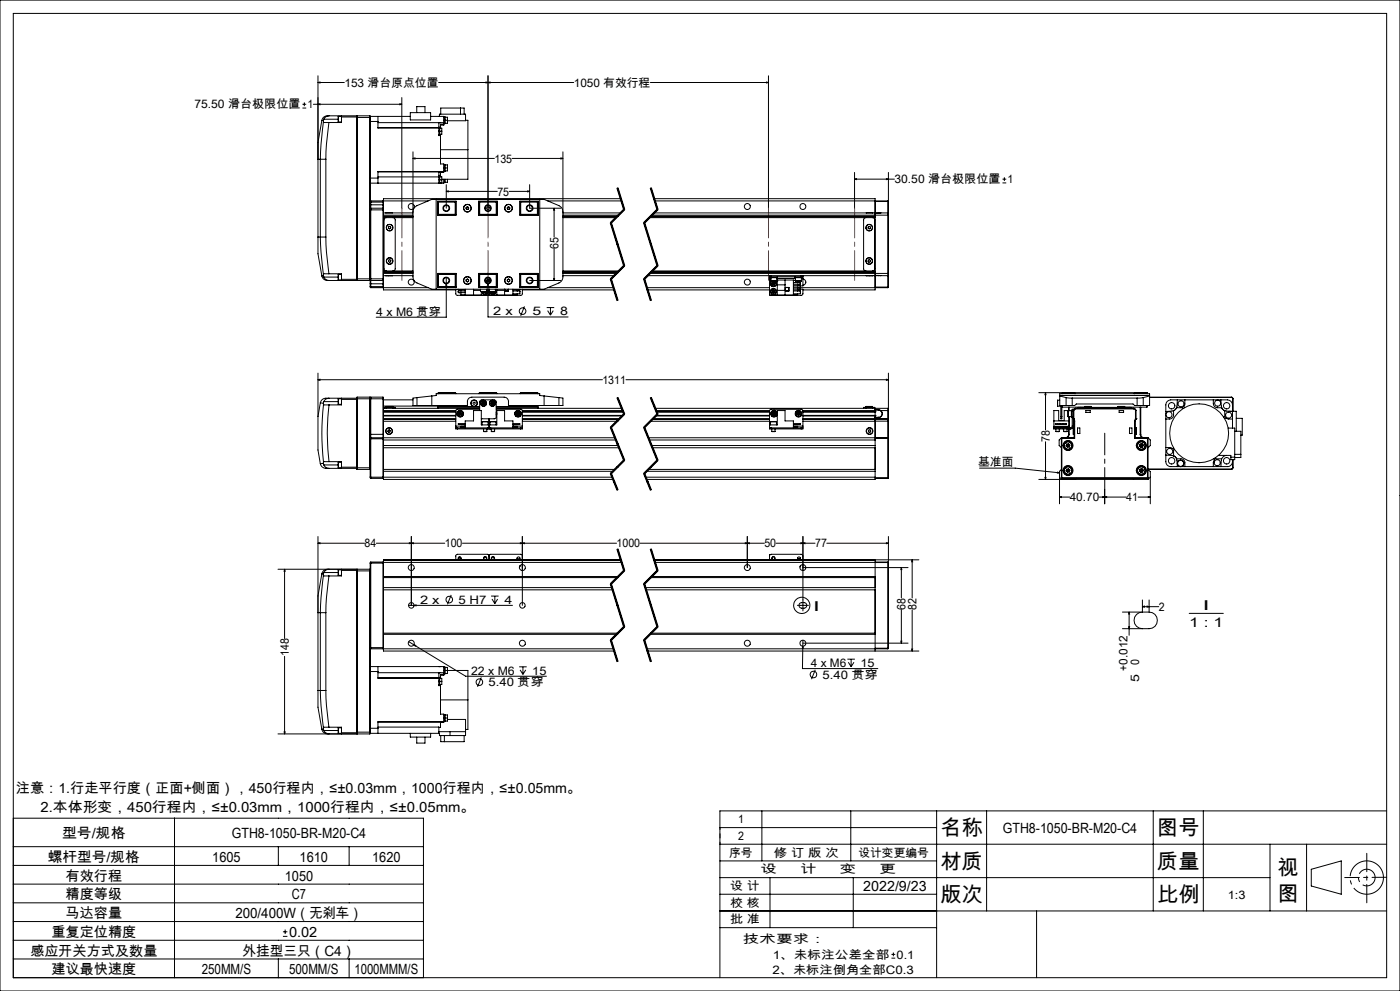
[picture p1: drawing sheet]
<svg xmlns="http://www.w3.org/2000/svg" width="420mm" height="297mm" viewBox="0 0 420 297" stroke-linecap="round" stroke-linejoin="round" font-family="sans-serif">
<g fill="none" stroke="#000" stroke-width=".3">
<path d="M0 0h420v297h-420zM4 4h412v289h-412zM90.7 32.4h1.2M90.7 31.3h1.2M91.3 30.7v1.1M94 31.3h26.5M95.4 31.3l.6-.2v.3zM95.4 24.7l.6-.1v.3zM95.4 24.7h7.9M95.4 22.7v48.3M96.6 36.1l-1.2 6.6v5h.7M96.6 36.1l.4 .1"/>
<path d="M97 36.6l-.7 6.6-.2 4.5M97 36.6l1.7 .1M97 36.2v.4M97.2 35.7l-.2 .5M97.2 35.7h4.3M98.7 36.7l-.8 6.5-.1 4.5M98.7 34.7h-.3a1.75 1.75 0 0 0-1.8 1.4M98.7 34.7l-.8 .2-.7 .8M98.7 34.7h12.2M101.5 34.9v1.6M101.5 34.9h.9M101.5 36.5h.9"/>
<path d="M102.4 34.7v.4M102.4 35.1v1.6h-3.7M102.4 35.1h4.7M107.1 34.7v.1M107.1 34.8v49.2M107.1 34.8v.4M107.1 35.2v48.4M107.1 35.2h4M110.9 34.7v49.4M110.9 34.7l.2 .5M111.1 35.2v48.8M111.1 34.9h12"/>
<path d="M111.1 36.4h2.3M113.4 34.9v1.5M113.4 36.4v2h18.3M113.4 38.2h18.3M113.4 36.8h19.7M119.9 31.1l.6 .2-.6 .1zM120.5 29.2v33.2M123.1 33.8h6.1v2.1h-6.1zM125 33.8v-1.8h2.5v1.8M129.2 34.9h3.9v2.6h-.9M131.6 24.7h40.5M131.7 38.4v.9"/>
<path d="M131.7 38.3h.2v2h-.2M131.7 39.3v1.3h.5M131.7 39.3h.1M131.7 38.2v.2M131.7 36.8h.1M131.7 36.8v1.3M131.7 34.9h.1v-.7h7.9v2h-5.5M131.7 39.3h.8M131.7 38.1v.1M131.7 38.1h.5M131.7 34.9h.1M131.9 38.4h.6v.9"/>
<path d="M132.2 38.1v.3M132.2 34.2v-1.8h7v1.8M132.5 39.3v.9h-.6M133.1 37.2h-.9v.9M133.1 35.1h1.1v1M133.1 36.1h1.1M133.3 35.1v2M133.6 35.1v1.9l-.5 .1M134.2 36.1v.9h-.6M138.1 32.4v1.8M139.7 36.1h.7v8.8M145.8 24.6l.6 .1-.6 .2z"/>
<path d="M146.4 24.7l.6-.1v.3zM146.4 22.7v39.7M195.1 24.7h35.4M229.9 24.6l.6 .1-.6 .2zM230.5 22.7v39.7M96.1 47.7h1.7M96.1 47.7v23.3M97.8 47.7v23.3M111.1 53.4h2.3M113.4 53.4v1.5M113.4 53h18.3M123.9 47.5l.6-.2v.4z"/>
<path d="M123.9 45.5v37.9l.3 .7 .6 .5 4.7 2.1h33.7l5.1-2.3 .6-1.4v-37.5M123.9 47.5h24.4M130.8 59.8v26.9M131.7 51.5h.1M131.7 51.5v1.1M131.7 53v1.9M131.7 52.9l.8 .1v.9M131.7 52.6v.4M131.7 52.6h.5M131.7 53.9h.8M131.7 54.9h.1M131.9 52.9v2"/>
<path d="M132.2 40.2v.4M132.2 52.6v.4M132.2 40.6v8.5h.9v2.4h-19.7M132.2 54.8v.1M132.2 44.9h8.2M132.5 53.9v.9h-.6M133.1 51.4h-19.7v2M133.1 49.3l.5 .1v1.9h-.5M133.1 51.6h-.9v1M133.1 53.7v1.2h-22M133.1 50.3h1.1M133.3 49.3v2"/>
<path d="M133.3 53.7v1M133.6 49.4h.6v.9M133.6 53.7v1M133.9 57.4l.6-.2v.3zM133.9 55.3v7.1M133.9 57.4h15.3M134.2 50.3v.9h-.6M134.2 53.7v.9l-1.1 .1M140.4 44.9v8.8h-7.9M152.8 57.4h6.1M153.6 47.5h15.3M158.3 57.2l.6 .2-.6 .1z"/>
<path d="M158.9 55.3v7.1h9.3M161.9 59.8v26.9M168.3 47.3l.6 .2-.6 .2zM185.1 56.4l2 6.4M185.3 56.4l2 6.4-4 4 4 12.8-4 4 2 6.4M185.4 56.3l1 3.2M186.2 59.5h-71.2v3M186.4 59.5l1 3.2zM195.1 56.4l2 6.4M195.3 56.4l2 6.4-4 4 4 12.8-4 4 2 6.4M195.4 56.3l2 6.4M196.2 59.5h66.3v5"/>
<path d="M256.4 53.7l.6-.2v.3zM256.4 53.7h11.9M256.4 51.7v10.7M265.9 53.5l.6 .2-.6 .1zM266.5 51.7v12.3M300.7 54.8h1.2M300.7 53.7h1.2M301.3 53.1v1.2M95.4 71v5.1l1.2 6.6M95.4 71h.7M96.1 71h1.7M96.1 71l.2 4.6 .7 6.6"/>
<path d="M97.8 71l.1 4.5 .8 6.6M111.1 60.6h3.9M111.1 62.9h3.9M111.1 61.4h3.9M111.2 62.4v21.7M111.2 60.2v2.2M111.2 62.4h3.7M111.2 60.2h3.7M111.2 62.4l-.1 .1M111.2 60.2l-.1 .2M114.9 62.4v21.7M114.9 60.2v2.2"/>
<path d="M114.9 62.4l.1 .1M114.9 60.2l.1 .2M115 62.5v.4M115 62.9v20.7M115 65.2h8.9M115 64.9h8.9M115 63.8h8.9M115 60.2h13.4M115 64.5h8.9M115 64.8h8.9M115.7 63.8h2M115.9 65.2l-.4 .1-.3 .5v14.9l.3 .4 .4 .1"/>
<path d="M116.6 68l.3-.2 .3 .3v.4l-.4 .1-.3-.2zM116.6 78l.4-.1 .3 .2-.1 .4-.4 .1-.3-.3zM117.9 65.2l.5 .2 .2 .5v14.7l-.2 .4-.5 .2M123.9 63.5l.3-1.1 .9-.8 4.4-1.8h33.7l4.5 1.8 .9 .8 .3 1.1M131.3 63.8h.1M131.3 60.3h5.5v4.2h-5.5zM131.4 60.6v3.9M131.4 60.6h5.2M131.6 60.4v4M131.6 60.4h5.2M131.6 60.4l-.2 .2M131.6 64.4h5.2"/>
<path d="M136.6 60.6l.1-.2v4l-.1-.2M136.6 64.2h-5.2l.2 .2M136.6 60.6v3.6M139.9 62.6l.3 .2M139.9 62.2v.4M140.2 62l.3 .2M140.2 62l-.3 .2M140.5 62.6l-.3 .2M140.5 62.2v.4M143.6 60.3h5.6v4.2h-5.6zM143.6 60.4h5.6M143.6 64.4h5.6"/>
<path d="M143.9 60.6v3.6M143.9 60.6l-.2-.2v4l.2-.2M143.9 60.6h5M143.9 64.2h5M148.9 60.6l.1-.2v4l-.1-.2M148.9 60.6v3.6M152.2 62.6l.3 .2M152.2 62.2v.4M152.5 62l.4 .2M152.5 62l-.3 .2M152.9 62.6l-.4 .2M152.9 62.2v.4"/>
<path d="M156 60.3h5.5v4.2h-5.5zM156 60.4h5.2M156 64.4h5.2M156.2 60.6v3.6M156.2 60.6l-.1-.2v4l.1-.2M156.2 60.6h5.2M156.2 64.2h5.2l-.2 .2M161.2 60.4v4M161.2 60.4l.2 .2M161.4 60.6v3.9M161.4 63.8h.1M164.3 60.2h22.1"/>
<path d="M166.2 62.4v8.6M166.2 74.6v9.5M166.2 62.4l.2 .6h-.3zM168.9 65.2h15.9M168.9 64.9h16.2M168.9 63.8h17.3M168.9 64.5h16.7M168.9 64.8h16.3M183.1 66.8l4 12.9M183.4 66.7l4 12.9M187.1 62.7l-4 4M187.1 79.5l-4 4"/>
<path d="M187.4 62.9l-4 4M187.4 79.8l-4 4M193.1 66.8l4 12.9M193.4 66.7l4 12.9M194.8 65.2h67.7M195.1 64.9h67.4M195.2 64.8h67.3M195.5 64.5h70.8M196.2 63.8h67.3M196.4 60.2h69.9M197.1 62.7l-4 4M197.1 79.5l-4 4"/>
<path d="M197.4 62.9l-4 4M197.4 79.8l-4 4M259.8 65.2l-.5 .2-.2 .5v14.7l.2 .4 .5 .2M259.9 63.8h2M260.5 68l.3-.2 .3 .2v.4l-.4 .2-.3-.2zM260.5 77.9h.4l.3 .3-.2 .3-.4 .1-.2-.3zM261.8 65.2l.3 .1 .3 .5v14.9l-.3 .4-.3 .1M262.5 64.5v17.4M262.5 60.4h3.8M263.5 63.9h-1v.6M263.5 63.8h.8M263.5 63.8v.1"/>
<path d="M264.3 63.8l-.8 .1M264.3 63.8h2M266.3 64.5h.2M266.3 63.8v.7M266.3 63.8l.2 .2M266.3 60.2l.2 .1-.2 .1M266.3 60.2v.2M266.3 60.4v3.4M266.3 64.5v17.4M266.5 64v.5M266.5 64.5v17.4M96.6 82.7a1.82 1.82 0 0 0 2.1 1.4"/>
<path d="M97 82.2v.4M97 82.6l.2 .4M97 82.6l-.4 .1M97.2 83l.7 .9 .8 .2M97.2 83h4.3M98.7 82.1l-1.7 .1M98.7 82.1h3.7v1.6M98.7 84.1h12.2M101.5 82.2v1.7M101.5 82.2h.9M101.5 83.9h.9M102.4 83.7v.4"/>
<path d="M102.4 83.7h4.7M107.1 84v.1M107.1 83.6v.4M107.1 83.6h7.9M111.1 84v1.1M111.1 85.1l.1 1.1M111.1 84l-.2 .1M111.1 85.8h3.9M111.1 83.9l.1 .2M111.1 85.1h3.9M111.2 84.1v2.1M111.2 84.1h3.7"/>
<path d="M111.2 86.2h3.7M114.9 84.1v2.1M115 83.6v.3M115 83.9v3h21.7M115 81.2h8.9M115 81.5h8.9M115 82.6h8.9M115 86.2h13.4M115 81.9h8.9M115 81.6h8.9M115 83.9l-.1 .2M115 86l-.1 .2"/>
<path d="M115.7 82.6h2M131.3 82.6h.1M131.3 81.9h5.5v4.2h-5.5zM131.4 81.9v4M131.4 85.9h5.2M131.4 85.9l.2 .1M131.6 82.1v3.9M131.6 86h5.2M131.6 82.1l-.2 .1h5.2M131.6 82.1h5.2M133.9 84.9l.1 .6h-.3zM133.9 83.2v11.9h-21"/>
<path d="M136.6 82.2l.1-.1v3.9l-.1-.1M136.6 82.2v3.7M136.7 86.7v1.4l.4 .4 9.4-.1M137.5 86.7v.2h2.1M137.7 87.7h.4M138.3 86.9v.3l-.4-.3-.4 .3M138.3 87.7v.7h1.3M139.6 86.7v1.7h14.3v-1.7M139.6 87.2h-2.1v.5h2.1M139.9 84.2l.3 .3M139.9 83.9v.3M140.2 83.7l.3 .2"/>
<path d="M140.2 83.7l-.3 .2M140.5 84.2l-.3 .3M140.5 83.9v.3M142.1 86.7v1.7M142.1 87h2M143.6 81.9h5.6v4.2h-5.6zM143.6 86h5.6M143.6 82.1h5.6M143.9 82.2v3.7M143.9 86v.1M143.9 82.2l-.2-.1v3.9l.2-.1M143.9 82.2h5"/>
<path d="M143.9 85.9h5M144.1 87.3h.1M144.1 87.3h1.8M144.1 86.7v.6M144.4 87.4v1M144.6 86v.1M145.1 87.4l.1 .3M145.2 87.7l.5 .1M145.5 87.4l-.3 .3M145.6 87.4l.1 .4M145.7 87.4l.3 .1M145.9 87.3l-1.7 .1"/>
<path d="M145.9 86.7v.6M145.9 87.2l.1 .3M146 84.2h.3M146 87.5l-.3 .3M146.1 84.3l.1 .1M146.1 86.7a.89 .89 0 0 1-.2 1.5 .89 .89 0 0 1-1.3-.8 .91 .91 0 0 0 1.3 .8 .91 .91 0 0 0 .3-1.5M146.3 84.2h-.3l.3 .3M146.3 83.9h.5M146.3 83.6v.6M146.4 84.9l.1 .6h-.3zM146.4 83.2v11.8h24M146.7 83.8v.5"/>
<path d="M146.7 86.7v1.7M146.8 87.3h.1M146.8 87.3h1.8M146.8 86.7v.6M147 87.4l.2 .5M147.2 87.9a.9 .9 0 0 0 1.2 .1 .9 .9 0 0 0 .2-1.2 .9 .9 0 0 1-.2 1.3 .9 .9 0 0 1-1.2-.2zM147.5 87.4v.3M147.5 87.7l.5 .1M147.8 87.4l-.3 .3M147.9 87.4l.1 .4M148 87.4l.3 .2M148.2 86v.1"/>
<path d="M148.3 87.4v.2M148.3 87.6l-.3 .2M148.6 87.3l-1.7 .1M148.6 86.7v.6M148.9 82.2l.1-.1v4M148.9 82.2v3.7M148.9 86v.1M148.9 85.9l.1 .1M149 86.7v1.7M149 87h2.4M151.4 86.7v1.7M151.4 86.7v.5h1.1v-.5"/>
<path d="M151.5 86.7v.5M152.2 84.2l.3 .3M152.2 83.9v.3M152.5 83.7l.4 .2M152.5 83.7l-.3 .2M152.9 84.2l-.4 .3M152.9 83.9v.3M153.9 87.2h2.1M155.2 86.9v.3l.3-.3 .4 .3M155.2 88v.4h-1.3M156 87.2v.3M156 81.9h5.5v4.2h-5.5z"/>
<path d="M156 86.7v.2h-2.1M156 87.2v.8h-2.1M156 86h5.2M156 82.1h5.2M156.2 82.2v3.7M156.2 82.2l-.1-.1v3.9l.1-.1M156.2 85.9h5.2M156.7 86.7v1.4l-.4 .4-9.3-.1M156.7 86.9h27.6M157.3 91.8l-1.1 2.8M158.9 84.1h9.3M161.2 82.1v3.9"/>
<path d="M161.2 82.1l.2 .1h-5.2M161.4 81.9v4M161.4 82.6h.1M161.4 85.9l-.2 .1M164 92.2h2.3M164.3 93.1l.8 1.3M164.3 86.2h19.7M165.1 92.2v2.2M166 93.1l-.9 1.3M166.1 83.5h.3l-.2 .6zM168.9 81.2h16.8M168.9 81.5h16.4"/>
<path d="M168.9 82.6h15.4M168.9 81.9h16M168.9 81.6h16.4M183.1 83.7l2 6.4M183.4 83.6l2 6.4M193.1 83.7l2 6.4M193.4 83.6l2 6.4M194 86.2h36.9M194.2 82.6h36.7M194.2 86.9h36.7M194.9 81.9h71.4M195.3 81.6h67.2"/>
<path d="M195.4 81.5h67.1M195.7 81.2h66.8M230.9 83h.5M230.9 82.6h.5M230.9 83v.5M230.9 82.6v.4M230.9 83.5v4.9h7.1v-4.5h-4.9M230.9 83.9h.4M230.9 83.5h.4M231.2 83v.2h2v-.2M231.3 84.2h.1M231.3 84.2h1.8"/>
<path d="M231.3 83.2v1M231.4 82.6v.4M231.4 82.6h8.9M231.4 83h8.9M231.5 85.1l.3 .4M231.6 87.1v.5M231.6 87.1l.9 .5M231.6 84.2l-.5 .9M231.6 87.6l.5 .2M231.7 84.2l-.5 .9M231.8 84.6h.5M231.8 84.6l-.3 .5"/>
<path d="M231.8 84.6l.2 .4M232 86.9l-.4 .2M232 86.9l.4 .2M232 86.9v.4M232 85l-.2 .5M232 85l.3 .4M232 87.3l-.4 .3M232 87.3l.1 .5M232.3 84.6l.2 .4M232.3 84.6l-.3 .4M232.3 85.4l-.5 .1M232.4 84.2a.87 .87 0 0 1 .1 1.5 .87 .87 0 0 1-1.3-.6"/>
<path d="M232.4 84.2a.91 .91 0 0 1 .1 1.6 .91 .91 0 0 1-1.4-.7M232.4 87.1l.1 .5M232.4 87.1l-.4 .2M232.5 87.6l-.4 .2M232.5 85l-.2 .4M232.5 85l-1 .1M233.1 84.2h.1M233.1 83.2v1M233.1 83.5h5.5M233.2 83.9v4.5M233.2 85.4h2.3M233.2 87h2.3"/>
<path d="M235.5 83.9v4.5M235.6 86.1h1.1v1.1h-1.1zM235.6 86.2v1M236.6 86.2v1M238 84.7h2.1v.5M238 85.5h2.1v.5h-2.1M238 86.4h2.1v.5h-2.1M238 87.2h2.1M238 85.2h2.1M238 84h.6M238.5 83v.2h2v-.2M238.6 84.2h.1"/>
<path d="M238.6 84.2h1.8M238.6 83.2v1M238.7 84.2h1.7M239.3 86.9v.3l.4-.3 .4 .3M239.3 84.2v.5M239.3 86v.4M239.3 88v.4h-1.3M239.3 86.2h27M239.5 84.7h.4M240.1 85.2a.41 .41 0 0 1-.4 .2 .41 .41 0 0 1-.4-.2v.3M240.1 84.9v.2M240.1 87.2v.3"/>
<path d="M240.1 86.7h.8l-.1 1.5-.3 .3-9.4-.1M240.1 87.2v.8h-2.1M240.3 82.6h23.2M240.3 83h.6M240.3 82.6v.4M240.4 83.2v1M240.4 83.5h.5M240.9 83.6a.9 .9 0 0 1 .9 .9 .9 .9 0 0 1-.9 .9M240.9 83v.5M240.9 82.6v.4M240.9 83.5v2.2h-.8M259.9 82.6h2"/>
<path d="M262.5 81.9v5h-21.6M262.5 81.9v.6h1M262.5 86h3.8M263.5 82.5l.8 .1M263.5 82.6h.8M263.5 82.5v.1M264.3 82.6h2M266.3 81.9h.2M266.3 81.9v.7M266.3 86h.2M266.3 86v.2M266.3 82.6v3.4"/>
<path d="M266.5 81.9v.5M266.5 82.4l-.2 .2M266.5 86l-.2 .2M266.5 82.4v3.6M95.4 113.8l.6-.1v.3zM95.4 111.8v13M95.4 113.8h85.3M98.7 119.3h-.3a1.93 1.93 0 0 0-2.3 1.4M98.7 119.3a1.63 1.63 0 0 0-1.5 1.1M98.7 119.3h8.4M101.5 119.5v.9M101.5 119.5v1.7"/>
<path d="M101.5 119.5h.9M102.4 119.3v.4M102.4 119.7h4.7M102.4 119.7v1.7h-3.7M107.1 119.5h7.9M107.1 119.7v20.3M107.1 119v.7M107.1 119v21.7M107.1 119h3.8M110.9 119v21.7M110.9 119l.2 12.3M111.2 119v12.2"/>
<path d="M111.2 119h3.7M111.2 119l-.1 .2M114.9 119v12.2M114.9 119l.1 .5M115 119.8h8.9M115 119.5v10.7M125.1 119.2l-1.2 .1v2.2h1.2M125.1 119.2v2.3M129.5 118.7v2.8M131.4 117.9h5.3M131.4 117.9v.1M131.6 117.7h5l.1 .2"/>
<path d="M131.6 117.7v.3M131.6 117.7l-.2 .2M136.7 117.9v.1M143.7 117.9l.2-.2h5l.1 .2M143.7 117.9h5.3M143.7 117.9v.1M149 117.9v.1M156.1 117.9h5.3M156.1 117.9v.1M161.2 117.7h-5l-.1 .2M161.2 117.7v.3M161.2 117.7l.2 .2"/>
<path d="M161.4 117.9v.1M163.2 118.7l-1.3-.2v-.5h-31.1v.5l-5.7 .7M163.2 118.7v2.8M163.2 118.7l4.5 .5M167.7 119.2l1.2 .1v2.2h-1.2M167.7 119.2v2.3M185.1 119.3l2 4.9M185.3 119.2l2 4.9-4 4 4 9.8-4 4 2 4.9M185.4 119.1l1 2.5M187.8 113.8h78.7M195.1 119.3l2 4.9M195.3 119.2l2 4.9-4 4 4 9.8-4 4 2 4.9"/>
<path d="M195.4 119.1l2 4.9M265.9 113.7l.6 .1-.6 .2zM266.5 111.8v13.7M313.7 117.7l.1 .6h-.3zM313.7 117.7v11.2M317.3 119.9v1.8M317.3 119.9h.6M317.9 118.5h27M317.9 118.7l1.9 .5M318.6 117.9h4M318.6 117.9v.1M318.6 117.9l.1-.2v.3"/>
<path d="M319.8 119.2l1.9 .1M319.8 119.2v2.3M321.7 119.3h19.4M321.7 119.3v2.2M322.6 117.9l-.2-.2v.3M322.6 117.9v.1M340.3 117.9h3.9M340.3 117.9l.1-.2v.3M340.3 117.9v.1M341.1 119.3v2.2M343 119.2l-1.9 .1M343 119.2v2.3"/>
<path d="M344.1 117.7h-32.5M344.1 117.7l.1 .2M344.1 117.7v.3M344.2 117.9v.1M344.9 119h24.5M344.9 119.1h24.5M344.9 118.7l-1.9 .5M353.2 119.8l-.2 2.4M355.5 119.8v1.4l-.4 .6 .2 .4M364 119.8v1.2a1.21 1.21 0 0 0 1.2 1.2h1.3M365.1 119.8h-13.9a1.51 1.51 0 0 0-1.5 1.6v2.7M365.4 119.8h2.8a1.57 1.57 0 0 1 1.5 1.6v6.9"/>
<path d="M366.3 119.8l.2 2.4M369.4 119.1l.4 .4M369.4 119l.5 .5M369.4 119v.1M369.8 119.5h.1M369.8 119.5v3.8M369.9 119.5v3.8M95.4 124.8v10.1l.7 4.1M96.1 139a2.06 2.06 0 0 0 2.6 1.4M96.1 120.7l.9 .1M96.1 120.7l-.7 4.1M97 120.8v.4"/>
<path d="M97 138.8l.2 .5M97 138.8l-.9 .2M97 121.2l1.7 .2M97 121.2a75.3 75.3 0 0 0 0 17.3M97 138.5v.3M97.2 120.4l-.2 .4M97.2 139.3l.7 .9 .8 .2M97.2 120.4h4.3M97.2 139.3h4.3M98.7 121.4a68.6 68.6 0 0 0 0 17M98.7 138.4l-1.7 .1M98.7 138.4h3.7v1.6"/>
<path d="M101.5 139.3v.9M101.5 120.4v.8M101.5 138.5v.8M101.5 138.5v1.7M101.5 138.5h.9M101.5 121.2h.9M111.1 131.3v11.9l.1 .2M111.1 131.6h3.9M111.1 130.2h3.9M111.2 131.2h3.7M111.2 131.2v12.2M111.2 131.2l-.1 .1"/>
<path d="M114.9 131.2v12.2M114.9 131.2l.1 .1M115 130.2v1M115 131.2v12.5h68.9M115 133.5h70.4M115 134.2h70.7M115 131.9h69.7M115 131.2h69.5M115 122.4h28.9M115 123.4h21.7M115 124.6h21.7M115 123.5h21.7"/>
<path d="M115 124.5h21.7M115 123h21.7M115 125.5h21.7M115 126.3h21.7M115 123.3h21.7M115 125.7h21.7M115 121.7h16.4M115.2 122.4v-.3h3.4v.3M115.9 121.9h2M115.9 121.9v.5M115.9 122.1h1.9M116.5 128.9l.3-.1 .3 .3-.1 .4-.4 .1-.3-.3z"/>
<path d="M117.9 121.9v.5M125.1 121.5h15.1v-1.1a1.33 1.33 0 0 1 1.4-1.4h9.6a1.33 1.33 0 0 1 1.3 1.4v1.1h15.2M131.4 121.5v.9M131.6 121.8l-.2 .2h12.5M131.6 121.5v.3M131.6 121.8h12.3M136.7 128.2v.3h.5M136.7 128.2h.5M136.7 127.7v.5M136.7 127.7h2.9M137.2 128.5h9M137.2 128.2h9"/>
<path d="M137.2 128.2v.3M137.5 124.1l.4 .4M137.7 123.6l-.2 .5M137.7 123.6l.3 .4M138 124l-.1 .5M138 124l.4 .4M138.2 123.5l-.5 .1M138.2 123.5l.3 .4M138.2 123.5l-.2 .5M138.4 124.4l-.5 .1M138.5 123.9l-.1 .5M138.5 123.9l-1 .2"/>
<path d="M139.6 128.2v-2.1h2.5v-3.1h2.3v4.3h4.6v-4.3h2.4v3.1h2.5v2.1M139.6 127.8h-1.3v.2h1.3M139.6 127h-2.1l2.1 .1M143.9 122.7h-7l-.2 .3v4.7M143.9 123v-2.6l.4-.5 3.9-.1 .6 .5 .1 4.7-.2 .3-.4 .2h-3.9M144.6 120.9h.5M144.6 120.9l.2 .4M144.7 126.4h.1M144.6 126.4h1.8M144.6 126.4v.9M144.7 126.4h1.7M144.8 120.4l-.2 .5"/>
<path d="M144.8 120.4l.3 .5M144.8 121.3h.5M145.1 129.3h.9M145.1 128.5v.8M145.1 120.9l.2 .4M145.1 120.9l-.3 .4M145.3 120.4l.3 .4M145.3 120.4h-.5M145.3 120.4l-.2 .5M145.6 120.8l-.3 .5M145.6 120.8l-.5 .1M146 128.5v.8"/>
<path d="M146.2 128.2h1M146.2 128.5h.5M146.2 128.2v.3M146.4 126.4v.9M146.7 128.5h.5M146.7 125.5v3M147 126.4h.1M147 126.4h.2M147 126.4v.9M147.2 126.4h1.6M147.2 128.5h9M147.2 128.2h9"/>
<path d="M147.2 128.2v.3M147.2 120.9l.3 .4M147.2 120.9h.5M147.4 129.3h1M147.4 128.5v.8M147.5 120.4l-.3 .5M147.5 120.4l.2 .5M147.5 121.3h.5M147.7 120.9l-.2 .4M147.7 120.9l.3 .4M148 120.4l.2 .4M148 120.4h-.5"/>
<path d="M148 120.4l-.3 .5M148.2 120.8l-.2 .5M148.2 120.8l-.5 .1M148.4 128.5v.8M148.8 126.4h.1M148.8 126.4v.9M148.9 123.4l.1 .5-.1 .6M148.9 122.7h7.6l.2 .3v4.7M148.9 123.6v.7M148.9 123.8v.4M148.9 122.4h37.6M148.9 121.8h12.3"/>
<path d="M153.9 127.8h1.3v.2h-1.3M153.9 127h2.1l-2.1 .1M153.9 127.7h2.8M154.9 123.8l.1 .5M154.9 123.8l.5 .2M155 124.3l.4 .2M155.4 123.5l-.5 .3M155.4 123.5l.4 .2M155.4 123.5v.5M155.4 124l-.4 .3M155.4 124v.5M155.4 124l.4 .2"/>
<path d="M155.8 123.7v.5M155.8 123.7l-.4 .3M155.8 124.2l-.4 .3M156.2 128.2h.5M156.2 128.2v.3M156.7 128.2v.3h-.5M156.7 127.7v.5M156.7 123.4h30.2M156.7 124.6h30.1M156.7 123.5h30.3M156.7 124.5h30.2M156.7 123h30.1"/>
<path d="M156.7 125.5h29.1M156.7 126.3h28.4M156.7 123.3h30.2M156.7 124.6h30M156.7 125.7h29M161.2 121.8l.2 .2h-12.5M161.2 121.5v.3M161.4 121.5v.9M183.1 128.2l4 9.8M183.4 128l4 9.9M186.4 121.6l1 2.4zM187.1 124l-4 4"/>
<path d="M187.1 137.8l-4 4M187.4 124.2l-4 4M187.4 138.1l-4 4M193.1 128.2l4 9.8M193.4 128l4 9.9M194.5 131.2h71.8M194.8 131.9h67.7M195.1 126.3h35.8M195.4 133.5h67.1M195.7 134.2h66.8M195.7 125.7h35.2M195.9 125.5h35"/>
<path d="M196.5 122.4h69.8M196.7 124.6h34.2M196.8 124.6h34.1M196.8 123h34.1M196.9 124.5h34M196.9 123.3h34M197 123.4h33.9M197 123.5h33.9M197.1 124l-4 4M197.1 137.8l-4 4M197.4 124.2l-4 4M197.4 138.1l-4 4"/>
<path d="M230.9 128.2h.5M230.9 127.3h2.3v-4.3h2.3v3.1h2.5v2.1M231.1 126.4v.9M231.1 126.4h.2M231.2 126.4h-.1M231.2 126.4h.1M231.3 126.4h1.6M231.4 128.2v.3M231.4 128.5h8.9M231.4 128.2h8.9M231.5 129.3h1M231.5 128.5v.8"/>
<path d="M231.7 124.2l.5 .3M231.8 123.7l-.1 .5M231.8 123.7l.4 .3M232.2 124l-.5 .2M232.2 124l.4 .3M232.2 123.5l-.4 .2M232.2 123.5l.5 .3M232.2 123.5v1M232.5 128.5v.8M232.6 124.3l-.4 .2M232.7 123.8l-.1 .5M232.7 123.8l-.5 .2"/>
<path d="M232.9 126.4v.9M238 127.8h1.3v.2h-1.3M238 127h2.1l-2.1 .1M238 127.7h2.9M239.1 123.8v.5M239.1 123.8l.4 .2M239.1 124.3l.5 .2M239.5 123.5l-.4 .3M239.5 123.5l.5 .2M239.5 123.5v.5M239.5 124l.1 .5M239.5 124l.5 .2"/>
<path d="M240 123.7v.5M240 123.7l-.9 .6M240 124.2l-.4 .3M240.3 128.2h.6M240.3 128.2v.3M240.8 123h21.7M240.9 123.3l21.6 .1M240.9 127.7v-4.5l-.3-.5h-9.3l-.4 .3v5.5h.5M240.9 128.2v.3h-.6M240.9 127.7v.5M240.9 123.4h21.6M240.9 124.6h21.6"/>
<path d="M240.9 123.5h21.6M240.9 124.5h21.6M240.9 125.5h25.4M240.9 125.7h21.6M259.8 121.9h2M259.8 121.9v.5M259.8 122.1h1.9M260.7 128.8l.4 .1 .1 .3-.2 .3h-.3l-.2-.4zM261.8 122.1h.6v.3M261.8 122.1h-2.7v.3M261.8 121.9v.5M262.5 124.6h-21.6"/>
<path d="M262.5 123v2.7M262.5 125.7v18h-68.5M262.5 123.4h.1M262.5 124.6h.1M262.5 131.3h3.8M262.5 125.2h1M262.5 125.1h1M262.5 125.7h3.8M262.5 122.9h1M263.5 122.8h-1v-.4v.6M263.5 122.9l.7 .2M263.5 122.8l.8 .2"/>
<path d="M263.5 122.8v.1M263.5 125.1v.1M264.2 123.1a1.08 1.08 0 0 1 .4 1.2 1.08 1.08 0 0 1-1.1 .8M264.3 123a1.18 1.18 0 0 1 .4 1.4 1.18 1.18 0 0 1-1.2 .8M264.3 123h2M264.3 123l-.1 .1M266.3 131.2v.1M266.3 131.2l.2 .1h-.2M266.3 122.4v.6M266.3 122.4l.2 .1v.5h-.2M266.3 125.5h.2M266.3 125.5v.2"/>
<path d="M266.3 126.2h.2M266.3 125.7v.5M266.3 123v2.5M266.3 126.2v5M266.3 131.3v11.9M266.3 126.2l-25.4 .1M266.5 125.6l-.2 .1M266.5 125.5v.1M266.5 125.6v.6M266.5 126.2v17M313.7 132.4v11.3M316.1 128.2h.5"/>
<path d="M316.2 126.1h4.5M316.3 127.8h4.3v.2h-4.3zM316.6 127l.8 .1zM316.6 128.5h1.3M316.6 128.2h4.6M316.6 128.2v.3M316.8 129.3h1M316.8 128.5v.8M317.3 121.7h.9M317.7 127l.6 .1zM317.8 128.5v.8M317.9 128.5h1"/>
<path d="M317.9 128.2v.3M318.2 124.8v.7h.4v-.7M318.2 124.8h.4M318.2 121.5v3.3M318.4 131.3h.2M318.4 131.3v11.9M318.6 131.3h3.8M318.6 121.5v3.3M318.6 131.3v11.9M318.6 121.8l.1 .2M318.6 127l.5 .1zM318.7 122h6.7"/>
<path d="M318.7 121.5v.5M318.9 128.5h2.3M318.9 128.2v.3M319.1 129.3h1M319.1 128.5v.8M319.4 127l.6 .1zM319.8 121.5h1.9M319.8 121.5h-1.9v-3.5h27v3.5h-1.9M319.8 133.7l.5 .4M320 133.1l-.2 .6M320 133.1l.4 .4M320.1 128.5v.8"/>
<path d="M320.4 123.1v1.8zM320.4 124.8h.1M320.4 133.5l-.1 .6M320.4 133.5l.4 .4M320.4 124.9h1M320.6 130.2a1.02 1.02 0 0 1-1 1M320.6 130.2h.1M320.6 133l.4 .4M320.6 133l-.6 .1M320.6 133l-.2 .5M320.6 122v1M320.6 128.5v1.7"/>
<path d="M320.7 123v.1M320.7 124.9v3.3M320.7 130.2l-.5 1M320.7 122v1.1M320.7 128.5v1.7M320.8 133.9l-.5 .2M321 133.4l-.2 .5M321 133.4l-1.2 .3M321.2 128.2v.3M321.4 123.1l-2.1-.1v3h-1.7v-3h-1.4l-.1 5.5h.5M321.7 123h-.3v2h.3M321.7 127.7l-.5 .5"/>
<path d="M321.7 127.7h.3M321.7 121.5h.7l.5-.4h17l.5 .4h.7M321.7 123.2h.3M321.7 123.2v4.5M322 128.2v2M322 128.2h.1M322 125.5l.2 .8M322 125.5h.1M322 127.7a.84 .84 0 0 1-.8 .8M322 123v-.3h-.3v.5M322 125.5h.2M322 123h.2"/>
<path d="M322 125.5l.1 .2M322 130.2h.2M322 128.2h.2M322 123v4.7M322.1 125.7l.1 .5M322.2 125.5v.1M322.2 123v2.5M322.2 128.2h.1M322.2 125.6l.2 .6M322.2 125.6l-.1 .1M322.2 128.2v2M322.2 130.1v.1"/>
<path d="M322.2 126.2h.2M322.2 131.2l.2 .1M322.2 131.2h-3.8l-.7 .7v1.6l.7 .7M322.2 126.2v5M322.4 126.2v5.1M322.7 122.4v.2M322.7 122.6l-.5 .4M322.7 122.4l-.4 .1-.3 .5M322.7 122.4h17.4M322.7 122.6h17.4M323.3 128.3h.7v1.6h-.7zM324.1 122.1h-.7v.3"/>
<path d="M324.1 122.1h14.6M324.1 122.1v.3M325.4 121.9h2M325.4 121.9v.1M325.4 122h2M325.8 123h1.3v.6h-1.3zM327.4 122l-.1 .1M327.4 121.9v.1M335.4 121.9h2M335.4 122l.1 .1M335.4 122h2M335.4 121.9v.1"/>
<path d="M335.7 123h1.4v.6h-1.4zM337.4 122v.1M337.4 122h6.7M337.4 121.9v.2M338.7 122.1h.7v.3M338.7 122.1v.3M338.8 128.3h.8v1.6h-.8zM340.1 122.6l.5 .4M340.1 122.4v.2M340.1 122.4l.5 .2 .2 .4M340.4 126.2h.2M340.4 131.3h3.8"/>
<path d="M340.4 126.2v5.1M340.6 130.1v.1M340.6 131.2l-.2 .1M340.6 131.2h3.8l.7 .7v1.6l-.7 .7M340.6 126.2v5M340.6 128.2h.1M340.6 125.6l.1 .1M340.6 125.6l-.2 .6M340.6 128.2v2M340.6 130.2h.2M340.6 128.2h.2M340.6 125.5v.1"/>
<path d="M340.6 125.5h.2M340.6 123h.2M340.6 123v2.5M340.7 125.7l-.1 .5M340.8 128.2v2M340.8 125.5h.1M340.8 125.5l-.2 .8M340.8 125.5l-.1 .2M340.8 123v2.5M341.1 121.5h1.9M341.8 133.7l.4 .4M342 133.1l-.2 .6"/>
<path d="M342 133.1l.8 .8M342.1 130.2l.2 .6 .4 .4M342.1 130.2h.1M342.1 122v8.2M342.2 130.2a1.09 1.09 0 0 0 1.1 1M342.2 122v8.2M342.6 133l.4 .4M342.6 133l-.6 .1M342.6 133l-.4 1.1M342.8 133.9l-.6 .2M343 133.4l-.2 .5M343 133.4l-1.2 .3"/>
<path d="M344.1 121.5v.5M344.2 131.3h.2M344.2 121.5l-.1 .5M344.2 131.3v11.9M344.4 131.3v11.9M349.7 134.1l1.7 .1 .4 .3 .3-.2M349.7 124.5v13.9a1.45 1.45 0 0 0 1.5 1.4h2.8M349.7 136.4l2.4 .2M352 136.6a2.91 2.91 0 0 1 1.2 3v.2M352.1 123.1v1.3a1.21 1.21 0 0 1-1.2 1.2h-1.2M352.1 136.6l.9 .9h1.3a1.14 1.14 0 0 1 1.2 1.2v1.1M352.1 123.1l-2.4 .2"/>
<path d="M352.4 134.7l-.3 .2v1.7M352.4 122.9l-.3 .2M353 122.2l-.9 .9M353 122.2h1.7l.2 .2M353 122.2l-.2 .3M364.1 137.5l.2 .3-.3 .8v1.2M364.6 137.2l.1 .3h1.8M366.5 137.5l-.2 2.3M366.5 122.2l.9 .9M366.5 122.2l.2 .4M367.1 122.9l.3 .2M367.4 125.4l.3-.2 .6 .4h1.4"/>
<path d="M367.4 123.1v1.7l-.3 .2M367.4 123.1l2.3 .2M368 136.5a1.64 1.64 0 0 0-1.5 1M368.4 128.3h2v9.5h-1.1v-1.3h-3.7M368.7 123.3h2.2v6M369.3 137h1.1M369.7 137.8a1.63 1.63 0 0 1-1.5 2h-13.9M369.8 137.8v2.4M369.9 137.8v2.4M370.4 129.3h1.9v7.8h-1.9M370.4 136.2h1.9M370.9 125.4h1.8v5h-.4"/>
<path d="M98.7 140.4h8.4M101.5 140.2h.9M102.4 140v.4M102.4 140h4.7M107.1 140v.7M107.1 140.2h4M107.1 140.7h3.8M111.1 142.9h3.9M111.1 140.6l-.2 .1M111.2 143.4h3.7M115 143h68.7M115 141.2h68.9"/>
<path d="M115 140.7h69.5M115 143.2l-.1 .2M183.1 142l2 4.9M183.4 141.9l2 4.9M193.1 142l2 4.9M193.4 141.9l2 4.9M193.7 143h68.8M193.9 141.2h68.6M194.5 140.7h68M262.5 143.2h3.8M262.5 143.4h3.8M266.3 143.2v.2"/>
<path d="M266.3 143.2h.2M266.5 143.2l-.2 .2M293.9 140.3h10.7l13.3 1.4M313.5 143.1h.3l-.1 .6zM317.3 141.5l.6 .2-.7 .1zM317.9 149l.6-.2v.3zM317.9 149h3M317.9 143l.6 .7M318.4 143.2h.2M318.4 143.2l.2 .2M318.4 140.7l-.5 .5v9.8M318.6 143.2v.2"/>
<path d="M318.6 143.2h25.6M318.6 143.4h25.6M319.8 141.1l.5 .5M320 140.6l-.2 .5M320 140.6l.8 .8M320.4 141l-.6 .1M320.4 141l-.1 .6M320.6 140.5l.4 .4M320.6 140.5l-.6 .1M320.6 140.5l-.2 .5M320.8 141.4l-.5 .2M321 140.9l-.2 .5"/>
<path d="M321 140.9l-.6 .1M323.1 143.4l-.4 .3M329.7 149h8.2M330.8 148.8l.6 .2-.6 .1zM331.4 149l.6-.2v.3zM331.4 146.6v4.4M339.7 143.4l.4 .3M341.4 149h3.7M341.8 141.1l.4 .5M342 140.6l-.2 .5M342 140.6l.4 .4M342.4 141l.4 .4"/>
<path d="M342.4 141l-.6 .1M342.4 141l-.2 .6M342.6 140.5l.4 .4M342.6 140.5l-.6 .1M342.6 140.5l-.2 .5M342.8 141.4l-.6 .2M343 140.9l-.2 .5M343 140.9l-.6 .1M344.2 143.2h.2M344.2 143.2v.2M344.4 143.2l-.2 .2M344.4 140.6h25"/>
<path d="M344.5 148.8l.6 .2-.6 .1zM345.1 143l-.7 .7h-32.8M369.4 140.7h-25l.7 .7v9.6M369.4 140.6v.1M369.8 140.2l-.4 .4M369.8 140.2h.1M369.9 140.2l-.5 .5M85.4 170.6l.1 .6h-.3zM85.4 170.6v20.8M95.4 162.8l.6-.1v.2zM95.4 160.8v46.1M95.4 162.8h14"/>
<path d="M96.6 172l-1.2 6.6v5h.7M96.6 172h.4M97 172.5l-.7 6.6-.2 4.5M97 172.5l1.7 .1M97 172v.5M97.2 171.6a1.68 1.68 0 0 1 1.5-1h-.3a1.66 1.66 0 0 0-1.8 1.4M97.2 171.6l-.2 .4M97.2 171.6h4.3M98.7 172.6l-.8 6.5-.1 4.5M101.5 170.8v1.6M101.5 170.8h.9M101.5 172.4h.9"/>
<path d="M102.4 170.6v.4M102.4 171v1.6h-3.7M102.4 171h4.7M107.1 170.6v.1M107.1 170.7v49.1M107.1 170.7v.4M107.1 171.1v48.3M107.1 171.1h4M110.9 170.6v49.4M110.9 170.6h-27.5M110.9 170.6l.2 .1M111.1 168.8h3.9"/>
<path d="M111.2 168.4l-.1 .2v50.8M111.2 168.4v26M111.2 168.4h3.7M114.9 168.4v26M114.9 168.4l.1 .2M115 172.8h70.5M115 173.1h70.1M115 168.6h71.5M115 167.9h71.3M115 176.8h68.8M122.8 162.7l.6 .1-.6 .1zM123.4 162.8l.6-.1v.2z"/>
<path d="M123.4 160.8v20.6M133.4 162.8h-20.5M135.4 178.3l-1.2 2.8M137.5 167.2v.2M137.5 167.5h.8M137.7 167h.4M138.3 167.2v.2M145.4 167.8a.5 .5 0 0 1-.2-.8 .5 .5 0 0 1 .8 0 .5 .5 0 0 1-.3 .8M146.5 166.2h.5M146.7 166.2v1.6M147.3 178.6h2.3M147.6 179.5l.8 1.4"/>
<path d="M147.7 167.8a.5 .5 0 0 1-.2-.8 .5 .5 0 0 1 .8 0 .5 .5 0 0 1-.2 .8M148.4 178.6v2.3M149.3 179.5l-.9 1.4M155.2 167.2v.2M155.2 167.5h.7M156 169.6l-.2 .3M156 167.2v.2M156 169.6v.2M156.1 162.7l.6 .1-.6 .1zM156.7 166.6l-.5-.5h-9l-.5 .5-.5-.5h-9l-.5 .4v1.3M156.7 162.8l.6-.1v.2zM156.7 160.8v20.6"/>
<path d="M183.1 175.1l4 12.8M183.4 174.9l4 12.9M183.6 176.1h-68.6M185 162.8h-46.3M185.1 164.6l2 6.5M185.3 164.6l2 6.4-4 4 4 12.8-4 4 2 6.5M185.4 164.5l1 3.2M186.2 167.8h-71.2v27.3h69.3M186.4 167.7l1 3.2zM187.1 170.9l-4 4M187.4 171.1l-4 4M192 162.8h37.3"/>
<path d="M193.1 175.1l4 12.8M193.4 174.9l4 12.9M193.6 176.1h68.9M193.8 176.8h68.7M195.1 164.6l2 6.5M195.2 173.1h67.3M195.3 164.6l2 6.4-4 4 4 12.8-4 4 2 6.5M195.4 164.5l2 6.4M195.5 172.8h67M196.2 167.8h79.5M196.3 167.9h66.2M196.5 168.6h66"/>
<path d="M197.1 170.9l-4 4M197.4 171.1l-4 4M223.6 162.7l.6 .1-.6 .1zM224.2 162.8l.6-.1v.2zM224.2 160.8v9.3M230.9 166.6l.5-.5h8.9l.6 .5M231.1 166.2h-.2v1.6M231.8 167.8a.5 .5 0 0 1-.2-.8 .5 .5 0 0 1 .8 0 .5 .5 0 0 1-.2 .8M232.8 162.8h11.7M239.3 167.2v.2M239.3 167.5h.8M240.1 169.6l-.1 .3"/>
<path d="M240.1 167.2v.2M240.1 169.6v.2M240.3 162.7l.6 .1-.6 .1zM240.9 170.1h31.5M240.9 162.8l.6-.1v.2zM240.9 160.8v19M248 162.8h18.5M262.5 167.8v27.3M262.5 168.6h3.8M262.5 168.4h3.8M265.9 162.7l.6 .1-.6 .1zM266.3 168.4l.2 .2h-.2"/>
<path d="M266.3 168.4v.2M266.3 168.6v25.7M266.5 160.8v33.5M270.4 170.1l.1 .6h-.2zM270.4 170.1v9.1M273.6 167.8v11.4M273.6 167.8l.2 .6h-.3zM342.7 179.8v3.6a2.49 2.49 0 0 0-2.5 2.5 2.49 2.49 0 0 0 2.5 2.5M344.7 179.8v3.6M85.4 196.7v23.3M96.1 183.6h1.7M96.1 183.6v23.3"/>
<path d="M97.8 183.6v23.3M111.1 199.8h2.3M111.1 194h3.9M111.1 194.3l.1 .1M111.2 194.4h3.7M113.4 199.8v1.5M113.4 199.8h19.7v2.6h-.9M115 194.4h69M115 190.1h70M115 189.8h70.3M115 194.3l-.1 .1M122.6 181.4h31.1"/>
<path d="M122.6 192.3l1.5 .9M124.1 193.2l.6 .2-.1 .3zM124.1 193.2l15.6 9.5h24.2M124.2 181.4l.6-.1v.3zM131.7 199.8h.2M131.7 199.8h.1M131.9 199.8h.1M133.1 200h.5v1.9h-.5M133.3 200v1.9M155.8 199.8h2.2M156.9 199.8v2.3M183.1 191.9l2 6.4"/>
<path d="M183.4 191.8l2 6.4M187.1 187.7l-4 4M187.4 188l-4 4M193.1 191.9l2 6.4M193.4 191.8l2 6.4M194 194.4h72.3M194.2 195.1h81.5M195 190.1h67.5M195.3 189.8h67.2M197.1 187.7l-4 4M197.4 188l-4 4M239.9 180.8l1.3-.2a.83 .83 0 0 1 .8 .8 .83 .83 0 0 1-.8 .9 1.18 1.18 0 0 1-1.5-.6z"/>
<path d="M240 181.4h1.7M240.8 193.7l.2 .6h-.3zM240.8 193.7l-.1 6.7h22.6M240.9 180.6v1.7M240.9 192.8h31.5M240.9 191.9l-.1 1.8M254.2 197.6h2.3M254.5 198.5l.8 1.3M255.3 197.6v2.2M256.2 198.5l-.9 1.3M262.5 194.3h3.8M266.3 194.3v.1"/>
<path d="M266.3 194.3h.2M266.5 194.3l-.2 .1M270.3 192.2h.2l-.1 .6zM270.4 182.7v10.1M273.5 194.5h.3l-.2 .6zM273.6 182.7v12.4M336.7 183.4h8M338.6 187.8h.3l-.2 .6zM338.7 183.4v7M338.7 183.4l.2 .6h-.3zM342.7 181.8l.6-.2v.4zM342.7 181.8h4.9"/>
<path d="M344.1 181.6l.6 .2-.6 .2zM344.7 183.4a2.49 2.49 0 0 1 2.5 2.5 2.49 2.49 0 0 1-2.5 2.5h-8M356.8 183.8h10.2M83.4 220h27.5M85.2 219.4h.3l-.1 .6zM95.4 206.9v5l1.2 6.6M95.4 206.9h.7M96.1 206.9l.2 4.6 .7 6.5M96.1 206.9h1.7M96.6 218.5a1.81 1.81 0 0 0 2.1 1.5l-.1-.1a1.58 1.58 0 0 1-1.4-1M97 218v.5M97 218.5l.2 .4"/>
<path d="M97 218.5h-.4M97.2 218.9h4.3M97.8 206.9l.1 4.5 .8 6.5M98.7 217.9l-1.7 .1M98.7 217.9h3.7v1.7M101.5 218.1v1.7M101.5 219.8h.9M101.5 218.1h.9M102.4 219.6v.4M102.4 219.6h4.7M107.1 219.8v.2M107.1 219.4v.4"/>
<path d="M107.1 219.4h4M111.1 219.4l-.2 .6M111.1 201.3h2.3M111.1 218.3h2.3M113.4 201.3v2l18.5-.1v2h-.2M113.4 218.3v1.5M113.4 203.1h18.3M113.4 217.9h18.3M113.4 201.6h19.7M123.1 219.8v1.1h6.1v-1.1M131.7 204.2v1.3h.5M131.7 203.1v1.1"/>
<path d="M131.7 201.6h.1M131.7 201.6v1.5M131.7 201.6v.1M131.7 217.9v1.9M131.7 204.2h.8M131.7 219.3h8M131.7 203h.5M131.9 203.3h.6v.9M132.2 205.1v.4M132.2 203v.3M132.2 205.5v8.5h.9v2.3M132.2 209.8h8.2"/>
<path d="M132.5 204.2v.9h-.6M133.1 216.3l-19.7 .1M133.1 214.2h.5v2h-.3M133.1 200.9h7.3v8.9M133.1 216.5h-.9v1.5l-.5-.1M133.1 202.1h-.9v.9M133.1 216.3h-19.7v2M133.1 215.2h1.1M133.3 214.2v2h-.2M133.6 214.3h.6v.9M133.6 200h.6v1.9h-.6M134.2 215.2v.9h-.6"/>
<path d="M134.2 215.6h5.5v4.8h-7.9v-.6h-20.7M135 219.3v1.1M140.4 209.8v8.8h-.7M144.4 203l-1.1 2.8M156 200.8l.9 1.3M157.7 200.8l-.8 1.3M244.6 200.7l-1.1 2.8M125 220.9v1.8h2.5v-1.8M132.2 220.4v1.9h7v-1.9M133.3 220.4v1.9M4 245.2h123v47.8M4 253.7h123"/>
<path d="M4 259.4h123M52.4 245.2v47.8M83.5 253.7v5.7M104.7 253.7v5.7M216 253h200M216 248h65M216 258h65M228.6 243v15M255.2 243v15M281 243v50M296 243v30M346 243v30"/>
<path d="M361 243v30M381 253v20M392 253v20M416 243h-200v50M4 265h123M4 270.6h123M4 276.2h123M84.9 279.3h1.3M85.5 278.6v1.3M216 278h65M216 273h200M216 263h165"/>
<path d="M216 268h65M231 263v15M256 263v15M311 273v20M393.4 260.5l9-2.5v10l-9-2.5zM4 281.8h123M4 287.4h123M83.5 287.4v5.6M84.9 280.6h1.3M104.7 287.4v5.6M267.4 287.2h1.2M267.4 286h1.2"/>
<path d="M268 285.5v1.1"/>
<circle cx="116.9" cy="78.2" r=".94"/>
<circle cx="116.9" cy="68.2" r="1"/>
<circle cx="116.9" cy="78.2" r=".98"/>
<circle cx="116.9" cy="68.2" r=".95"/>
<circle cx="123.4" cy="61.9" r=".9"/>
<circle cx="133.9" cy="62.4" r="1.01"/>
<circle cx="133.9" cy="62.4" r=".84"/>
<circle cx="140.2" cy="62.4" r="1.14"/>
<circle cx="140.2" cy="62.4" r="1.12"/>
<circle cx="146.4" cy="62.4" r=".99"/>
<circle cx="146.4" cy="62.4" r=".82"/>
<circle cx="146.4" cy="62.4" r=".4"/>
<circle cx="152.6" cy="62.4" r="1.12"/>
<circle cx="152.6" cy="62.4" r="1.14"/>
<circle cx="158.9" cy="62.4" r="1.01"/>
<circle cx="158.9" cy="62.4" r=".84"/>
<circle cx="224.2" cy="61.9" r=".9"/>
<circle cx="240.9" cy="61.9" r=".9"/>
<circle cx="260.8" cy="78.2" r="1.01"/>
<circle cx="260.8" cy="68.2" r="1"/>
<circle cx="260.8" cy="78.2" r=".94"/>
<circle cx="260.8" cy="68.2" r=".94"/>
<circle cx="123.4" cy="84.6" r=".89"/>
<circle cx="133.9" cy="84.1" r=".84"/>
<circle cx="133.9" cy="84.1" r="1.01"/>
<circle cx="140.2" cy="84" r="1.14"/>
<circle cx="140.2" cy="84.1" r="1.12"/>
<circle cx="146.4" cy="84" r=".99"/>
<circle cx="146.4" cy="84.1" r=".82"/>
<circle cx="146.4" cy="84.1" r=".41"/>
<circle cx="152.6" cy="84.1" r="1.12"/>
<circle cx="152.6" cy="84" r="1.14"/>
<circle cx="156.8" cy="93.2" r=".99"/>
<circle cx="158.9" cy="84.1" r=".84"/>
<circle cx="158.9" cy="84.1" r="1.01"/>
<circle cx="224.2" cy="84.6" r=".89"/>
<circle cx="232" cy="87.4" r=".87"/>
<circle cx="232" cy="87.4" r=".9"/>
<circle cx="116.7" cy="129.2" r="1"/>
<circle cx="116.7" cy="129.2" r=".96"/>
<circle cx="138" cy="124" r=".9"/>
<circle cx="138.1" cy="124" r=".99"/>
<circle cx="138.1" cy="124" r=".87"/>
<circle cx="142.2" cy="120.8" r=".99"/>
<circle cx="142.2" cy="120.8" r=".33"/>
<circle cx="142.2" cy="120.9" r=".9"/>
<circle cx="145.1" cy="120.8" r=".9"/>
<circle cx="145.1" cy="120.9" r=".87"/>
<circle cx="147.7" cy="120.9" r=".87"/>
<circle cx="147.7" cy="120.8" r=".9"/>
<circle cx="155.4" cy="124" r=".9"/>
<circle cx="155.4" cy="124" r=".87"/>
<circle cx="155.4" cy="124" r="1"/>
<circle cx="232.2" cy="124" r=".91"/>
<circle cx="232.2" cy="124" r=".88"/>
<circle cx="232.2" cy="124" r="1"/>
<circle cx="239.5" cy="124" r=".9"/>
<circle cx="239.5" cy="124" r=".87"/>
<circle cx="239.5" cy="124" r="1"/>
<circle cx="260.9" cy="129.2" r="1"/>
<circle cx="260.9" cy="129.2" r=".95"/>
<circle cx="320.4" cy="133.5" r="1.13"/>
<circle cx="320.4" cy="133.5" r="1.16"/>
<circle cx="320.4" cy="133.5" r="1.5"/>
<circle cx="320.4" cy="133.5" r="1.33"/>
<circle cx="342.4" cy="133.5" r="1.17"/>
<circle cx="342.4" cy="133.5" r="1.51"/>
<circle cx="342.4" cy="133.5" r="1.13"/>
<circle cx="342.4" cy="133.5" r="1.34"/>
<circle cx="350.7" cy="124.3" r=".92"/>
<circle cx="350.9" cy="135.3" r=".91"/>
<circle cx="351.5" cy="138.1" r=".97"/>
<circle cx="351.5" cy="121.6" r=".96"/>
<circle cx="354.2" cy="138.9" r=".98"/>
<circle cx="354.2" cy="138.9" r=".92"/>
<circle cx="354.3" cy="121" r=".93"/>
<circle cx="359.7" cy="129.9" r="8.8"/>
<circle cx="365.2" cy="138.7" r=".92"/>
<circle cx="365.3" cy="120.8" r=".91"/>
<circle cx="368" cy="121.6" r=".96"/>
<circle cx="368" cy="138.1" r=".97"/>
<circle cx="368.6" cy="124.4" r=".91"/>
<circle cx="320.4" cy="141" r="1.13"/>
<circle cx="320.4" cy="141" r="1.16"/>
<circle cx="320.4" cy="141" r="1.32"/>
<circle cx="320.4" cy="141" r="1.5"/>
<circle cx="342.4" cy="141" r="1.33"/>
<circle cx="342.4" cy="141" r="1.51"/>
<circle cx="342.4" cy="141" r="1.13"/>
<circle cx="123.4" cy="170.1" r=".89"/>
<circle cx="134.8" cy="179.7" r="1"/>
<circle cx="137.9" cy="167.3" r=".42"/>
<circle cx="145.5" cy="167.3" r=".41"/>
<circle cx="147.9" cy="167.3" r=".4"/>
<circle cx="155.5" cy="167.3" r=".42"/>
<circle cx="156.7" cy="170.1" r=".89"/>
<circle cx="224.2" cy="170.1" r=".89"/>
<circle cx="232" cy="167.3" r=".4"/>
<circle cx="239.7" cy="167.3" r=".4"/>
<circle cx="240.9" cy="170.1" r=".89"/>
<circle cx="123.4" cy="192.8" r=".9"/>
<circle cx="123.4" cy="181.4" r=".82"/>
<circle cx="156.7" cy="192.8" r=".9"/>
<circle cx="156.7" cy="181.4" r=".82"/>
<circle cx="224.2" cy="192.8" r=".9"/>
<circle cx="240.5" cy="181.4" r="2.45"/>
<circle cx="240.9" cy="192.8" r=".9"/>
<circle cx="143.8" cy="204.4" r=".99"/>
<circle cx="244" cy="202.2" r=".98"/>
</g>
<path d="M412.4 262.3a2.5 2.5 0 0 0-4.1-1.1 2.5 2.5 0 0 0 1 4.2 2.5 2.5 0 0 0 3.2-2.9l-.1-.2" fill="none" stroke="#000" stroke-width=".3" stroke-dasharray="30.5 1.3 1.3 1.3" stroke-dashoffset="24.5" stroke-linecap="butt"/>
<path d="M414.8 261.5a5 5 0 0 0-8.3-2 5 5 0 0 0 2.2 8.3 5 5 0 0 0 6.2-6l-.1-.3" fill="none" stroke="#000" stroke-width=".3" stroke-dasharray="30.5 1.3 1.3 1.3" stroke-dashoffset="16.7" stroke-linecap="butt"/>
<g fill="none" stroke="#000" stroke-width=".3" stroke-dasharray="6.3 1.3 1.3 1.3 5.1">
<path d="M185.3 56.4l2 6.4M195.3 56.4l2 6.4M187.3 62.8l-4 4M187.3 79.6l-4 4M197.3 62.8l-4 4M197.3 79.6l-4 4M183.3 83.6l2 6.4M193.3 83.6l2 6.4M185.3 119.2l2 4.9M195.3 119.2l2 4.9M187.3 124.1l-4 4M187.3 137.9l-4 4"/>
<path d="M197.3 124.1l-4 4M197.3 137.9l-4 4M183.3 141.9l2 4.9M193.3 141.9l2 4.9M185.3 164.6l2 6.4M187.3 171l-4 4M195.3 164.6l2 6.4M197.3 171l-4 4M183.3 191.8l2 6.5M187.3 187.8l-4 4M193.3 191.8l2 6.5M197.3 187.8l-4 4"/>
</g>
<path d="M183.3 66.8l4 12.8M193.3 66.8l4 12.8M183.3 175l4 12.8M193.3 175l4 12.8" fill="none" stroke="#000" stroke-width=".3" stroke-dasharray="6.3 1.3 1.3 1.3 5.1" stroke-dashoffset="4.1"/>
<path d="M183.3 128.1l4 9.8M193.3 128.1l4 9.8" fill="none" stroke="#000" stroke-width=".3" stroke-dasharray="6.3 1.3 1.3 1.3 5.1" stroke-dashoffset="5.5"/>
<path d="M331.4 129.8v16.8" fill="none" stroke="#000" stroke-width=".3" stroke-dasharray="30.5 1.3 1.3 1.3" stroke-dashoffset="24"/>
<path d="M240 181.4h-.8M240.9 182.3v.8M240.9 180.6v-.8M241.7 181.4h.8" fill="none" stroke="#000" stroke-width=".3" stroke-dasharray="30.5 1.3 1.3 1.3"/>
<path d="M410 255.7v14.9" fill="none" stroke="#000" stroke-width=".3" stroke-dasharray="30.5 1.3 1.3 1.3" stroke-dashoffset="25"/>
<path d="M403.4 263l12.6-.1" fill="none" stroke="#000" stroke-width=".3" stroke-dasharray="30.5 1.3 1.3 1.3" stroke-dashoffset="26.1"/>
<path d="M216 248v5" fill="none" stroke="#000" stroke-width=".3" stroke-dasharray="30.5 1.3 1.3 1.3" stroke-dashoffset="29.9"/>
<path d="M120.6 84v-21.6M146.4 84v-21.6M230.5 84v-21.6M256.4 84v-21.6" fill="none" stroke="#f00" stroke-width=".3" stroke-dasharray="30.5 1.3 1.3 1.3" stroke-dashoffset="21.6"/>
<g fill="#000">
<path d="M317.3 141.5l.6 .2-.7 .1z"/>
<path d="M145.8 24.6l.6 .1-.6 .2zM95.4 24.7l.6-.1v.3zM265.9 53.5l.6 .2-.6 .1zM256.4 53.7l.6-.2v.3zM265.9 162.7l.6 .1-.6 .1zM240.9 162.8l.6-.1v.2zM344.1 181.6l.6 .2-.6 .2zM342.7 181.8l.6-.2v.4z"/>
<path d="M229.9 24.6l.6 .1-.6 .2zM146.4 24.7l.6-.1v.3z"/>
<path d="M166.2 62.4l.2 .6h-.3zM166.1 83.5h.3l-.2 .6zM270.4 170.1l.1 .6h-.2zM270.3 192.2h.2l-.1 .6zM273.6 167.8l.2 .6h-.3zM273.5 194.5h.3l-.2 .6z"/>
<path d="M95.4 113.8l.6-.1v.3zM265.9 113.7l.6 .1-.6 .2zM133.9 57.4l.6-.2v.3zM158.3 57.2l.6 .2-.6 .1zM123.9 47.5l.6-.2v.4zM168.3 47.3l.6 .2-.6 .2zM133.9 84.9l-.2 .6h.3zM146.4 84.9l-.2 .6h.3zM95.4 31.3l.6-.2v.3zM119.9 31.1l.6 .2-.6 .1zM95.4 162.8l.6-.1v.2zM122.8 162.7l.6 .1-.6 .1zM224.2 162.8l.6-.1v.2zM240.3 162.7l.6 .1-.6 .1zM124.1 193.2l.5 .5 .1-.3zM240.8 193.7l-.1 .6h.3zM124.2 181.4l.6 .2v-.3z"/>
<path d="M313.5 143.1h.3l-.1 .6zM313.7 117.7l.1 .6h-.3zM85.2 219.4h.3l-.1 .6zM85.4 170.6l.1 .6h-.3z"/>
<path d="M317.9 149l.6-.2v.3zM330.8 148.8l.6 .2-.6 .1zM331.4 149l.6-.2v.3zM344.5 148.8l.6 .2-.6 .1z"/>
<path d="M123.4 162.8l.6-.1v.2zM156.1 162.7l.6 .1-.6 .1z"/>
<path d="M156.7 162.8l.6-.1v.2zM223.6 162.7l.6 .1-.6 .1z"/>
<path d="M338.7 183.4l.2 .6h-.3zM338.6 187.8h.3l-.2 .6z"/>
</g>
<g font-size="6.3">
<text x="282.1" y="250.3">名称</text>
<text x="347.1" y="250.3">图号</text>
<text x="282.1" y="260.3">材质</text>
<text x="347.1" y="260.3">质量</text>
<text x="383.3" y="262.1">视</text>
<text x="383.3" y="269.9">图</text>
<text x="282.1" y="270.3">版次</text>
<text x="347.1" y="270.3">比例</text>
</g>
<g font-size="4.2">
<text x="4.8" y="237.6">注意：1.行走平行度（正面+侧面），450行程内，≤±0.03mm，1000行程内，≤±0.05mm。</text>
<text x="12.2" y="243.3">2.本体形变，450行程内，≤±0.03mm，1000行程内，≤±0.05mm。</text>
<text x="18.6" y="251.3">型号/规格</text>
<text x="69.5" y="251.3">GTH8-1050-BR-M20-C4</text>
<text x="300.8" y="249.5">GTH8-1050-BR-M20-C4</text>
<text x="14.4" y="258.3">螺杆型号/规格</text>
<text x="19.7" y="263.9">有效行程</text>
<text x="63.7" y="258.3">1605</text>
<text x="85.5" y="263.9">1050</text>
<text x="89.9" y="258.3">1610</text>
<text x="111.7" y="258.3">1620</text>
<text x="19.7" y="269.5">精度等级</text>
<text x="87.6" y="269.5">C7</text>
<text x="259" y="267">2022/9/23</text>
<text x="19.7" y="275.2">马达容量</text>
<text x="70.6" y="275.2">200/400W（无刹车）</text>
<text x="15.5" y="280.8">重复定位精度</text>
<text x="86.7" y="280.8">0.02</text>
<text x="9.1" y="286.4">感应开关方式及数量</text>
<text x="72.7" y="286.4">外挂型三只（C4）</text>
<text x="15.5" y="292">建议最快速度</text>
<text x="60.5" y="292">250MM/S</text>
<text x="86.7" y="292">500MM/S</text>
<text x="106.4" y="292">1000MMM/S</text>
</g>
<g font-size="4.1">
<text x="244" y="183">I</text>
<text x="360.9" y="182.7">I</text>
<text x="356.8" y="187.9">1 : 1</text>
</g>
<g font-size="3.5">
<text x="103.3" y="26">153 滑台原点位置</text>
<text x="172.1" y="26">1050 有效行程</text>
<text x="58.3" y="32.5">75.50 滑台极限位置 1</text>
<text x="148.3" y="48.7">135</text>
<text x="149.2" y="58.6">75</text>
<text x="268.4" y="54.9">30.50 滑台极限位置 1</text>
<text x="167.5" y="74.6" transform="rotate(-90 167.5 74.6)">65</text>
<text x="112.9" y="94.6">4 x M6 贯穿</text>
<text x="148" y="94.5">2 x</text>
<text x="159.7" y="94.5">5</text>
<text x="168.1" y="94.5">8</text>
<text x="180.7" y="115.1">1311</text>
<text x="314.9" y="132.4" transform="rotate(-90 314.9 132.4)">78</text>
<text x="293.4" y="139.7">基准面</text>
<text x="320.9" y="150.2">40.70</text>
<text x="337.9" y="150.2">41</text>
<text x="109.4" y="164">84</text>
<text x="133.4" y="164">100</text>
<text x="185" y="164">1000</text>
<text x="229.3" y="164">50</text>
<text x="244.5" y="164">77</text>
<text x="126" y="180.9">2 x</text>
<text x="137.5" y="180.9">5 H7</text>
<text x="151.4" y="180.9">4</text>
<text x="271.7" y="182.7" transform="rotate(-90 271.7 182.7)">68</text>
<text x="274.9" y="182.7" transform="rotate(-90 274.9 182.7)">82</text>
<text x="347.7" y="183.1">2</text>
<text x="86.7" y="196.7" transform="rotate(-90 86.7 196.7)">148</text>
<text x="141.3" y="202.2">22 x M6</text>
<text x="159.7" y="202.2">15</text>
<text x="243.3" y="199.9">4 x M6</text>
<text x="246.8" y="203.4">5.40 贯穿</text>
<text x="258.1" y="199.9">15</text>
<text x="338.3" y="201" transform="rotate(-90 338.3 201)">+0.012</text>
<text x="341.8" y="199.2" transform="rotate(-90 341.8 199.2)">0</text>
<text x="146.6" y="205.7">5.40 贯穿</text>
<text x="341.8" y="204.5" transform="rotate(-90 341.8 204.5)">5</text>
<text x="221.4" y="246.8">1</text>
<text x="221.4" y="251.8">2</text>
<text x="218.8" y="256.8">序号</text>
<text x="232.2" y="256.8">修 订 版 次</text>
<text x="257.5" y="256.8">设计变更编号</text>
<text x="228.2" y="261.8">设</text>
<text x="240.1" y="261.8">计</text>
<text x="252" y="261.8">变</text>
<text x="263.9" y="261.8">更</text>
<text x="219.1" y="266.7">设 计</text>
<text x="368.3" y="269.3">1:3</text>
<text x="219.1" y="271.7">校 核</text>
<text x="219.1" y="276.7">批 准</text>
<text x="222.9" y="282.7">技术要求：</text>
<text x="231.8" y="287.3">1、未标注公差全部 0.1</text>
<text x="231.7" y="291.8">2、未标注倒角全部C0.3</text>
</g>
</svg>
